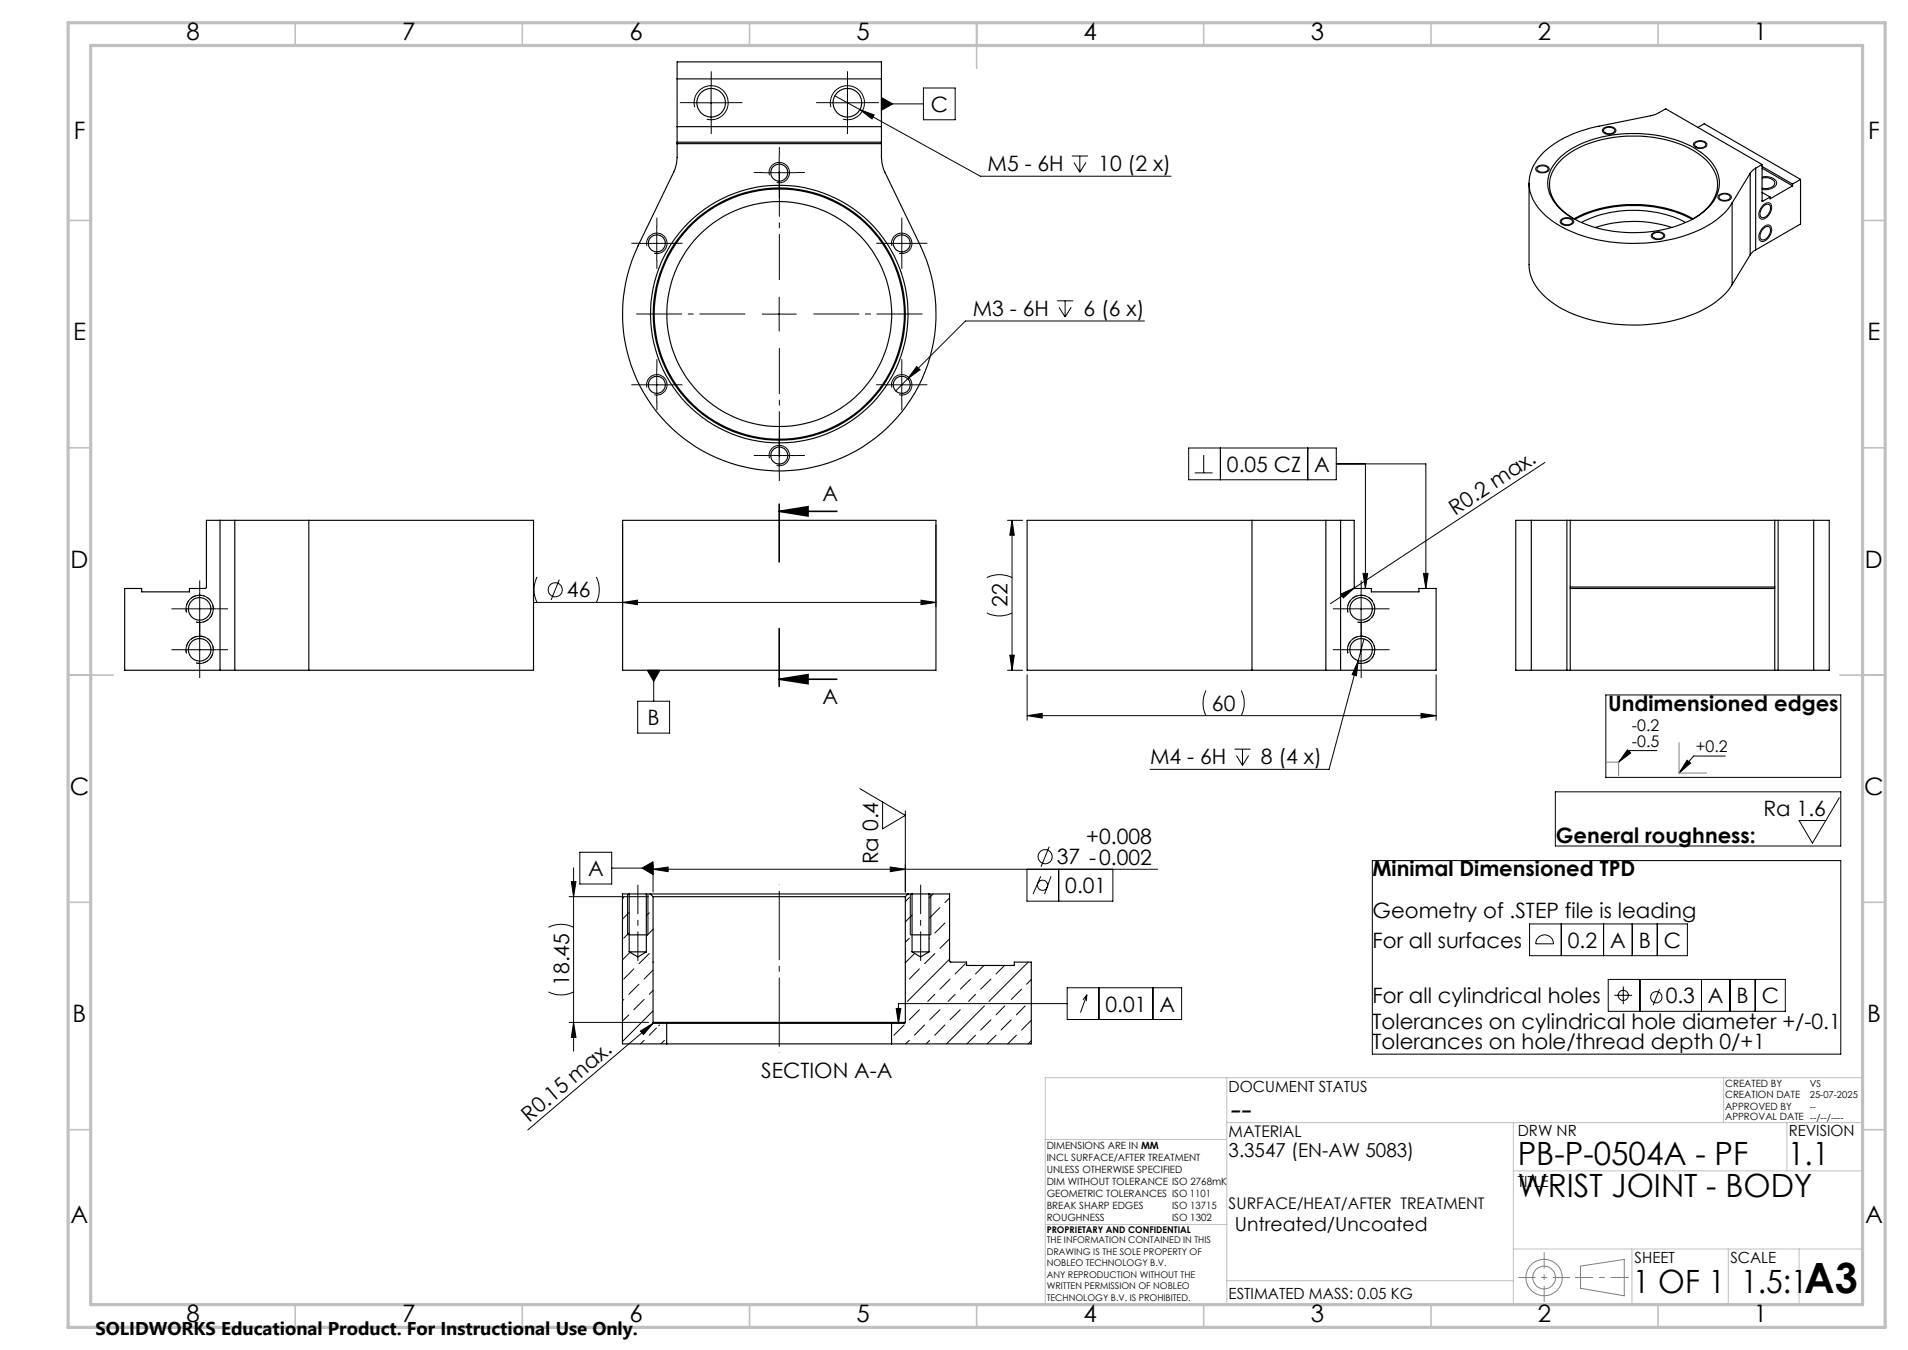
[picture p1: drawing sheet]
<svg xmlns="http://www.w3.org/2000/svg" width="420mm" height="297mm" viewBox="0 0 420 297" stroke-linecap="round" stroke-linejoin="round" font-family="sans-serif">
<g fill="none" stroke="#000" stroke-width=".22">
<path d="M156.5 18.8v7.5M186.5 18.8v7.5M194 17.4v7.9M203.3 19.4h7v6.9h-7zM152.8 22.6h7.5M152.9 23.6a3.7 3.7 0 0 1 3.3-4.7 3.7 3.7 0 0 1 4.1 4 3.7 3.7 0 0 1-4.7 3.3M167.8 38h7.5M169.4 38.6a2.25 2.25 0 0 1 1.9-2.9 2.25 2.25 0 0 1 2.5 2.5 2.25 2.25 0 0 1-2.8 1.9M171.5 34.2v7.5M182.8 22.6h7.5M182.9 23.6a3.7 3.7 0 0 1 3.3-4.7 3.7 3.7 0 0 1 4.1 4 3.7 3.7 0 0 1-4.7 3.3M183.8 21.1l32 17.7h42"/>
<path d="M189.3 24.1l3.1 1.2-.5 .9zM194 21.4l2.5 1.5-2.5 1.4zM194 22.9h9.3M235.9 34.3h3.6M236.4 35.7l1.3 2.2M237.7 34.3v3.6M239 35.7l-1.3 2.2M338.2 36.8a1.94 1.94 0 0 1 2.8 .2 1.29 1.29 0 0 1-1.7 1l-1.1-.4-.2-.4zM353 28.2a1.95 1.95 0 0 1 2.7 .4 1.29 1.29 0 0 1-1.7 1l-.3-.1a.77 .77 0 0 1-.9-.4 .77 .77 0 0 1 .2-.9zM372.9 31.4a1.98 1.98 0 0 1 2.8 .3 1.29 1.29 0 0 1-1.6 1 .96 .96 0 0 1-1.2-1.3zM387.9 38.9a2.68 2.68 0 0 1 3.2 1.2 1.76 1.76 0 0 1-1.9 1.6h-1.3M140.8 53.5h7.5"/>
<path d="M142.4 54.1a2.24 2.24 0 0 1 2-2.8 2.24 2.24 0 0 1 2.4 2.4 2.24 2.24 0 0 1-2.8 2M144.6 49.8v7.5M194.7 53.5h7.5M196.3 54.1a2.24 2.24 0 0 1 2-2.8 2.24 2.24 0 0 1 2.4 2.4 2.24 2.24 0 0 1-2.8 2M198.5 49.8v7.5M343.7 48.2a1.91 1.91 0 0 1 2.7 .4 1.29 1.29 0 0 1-1.7 1h-.4a.75 .75 0 0 1-.8-.5 .75 .75 0 0 1 .2-.9zM363.6 51.5a1.9 1.9 0 0 1 2.8 .2 1.29 1.29 0 0 1-1.7 1l-.8-.3a.58 .58 0 0 1-.3-.9zM378.3 43a1.94 1.94 0 0 1 2.8 .2 1.29 1.29 0 0 1-1.7 1 .93 .93 0 0 1-.9-.2 .93 .93 0 0 1-.2-1zM388 45.2a1.05 1.05 0 0 1 .9-.6 1.05 1.05 0 0 1 1 .5 2.62 2.62 0 0 1-2 3.1 1.24 1.24 0 0 1-.5-2zM388 50.1a1.05 1.05 0 0 1 .9-.6 1.05 1.05 0 0 1 1 .5 2.67 2.67 0 0 1-2 3.1 1.26 1.26 0 0 1-.5-2zM167.8 69.1h7.5M171.5 65.4v7.4"/>
<path d="M232.7 66.2h3.6M233.1 67.6l1.4 2.1M234.5 66.2v3.5M235.8 67.6l-1.3 2.1M251.9 70.6h-39.4l-12.7 12.7M140.8 84.7h7.5M142.4 85.3a2.25 2.25 0 0 1 2-2.9 2.25 2.25 0 0 1 2.4 2.5 2.25 2.25 0 0 1-2.8 2M144.6 80.9v7.5M171.5 96.5v7.5M194.7 84.7h7.5M196.3 85.3a2.25 2.25 0 0 1 2-2.9 2.25 2.25 0 0 1 2.4 2.5 2.25 2.25 0 0 1-2.8 2M198.5 80.9v7.5"/>
<path d="M199.8 83.3l-2.6 2.7M201.8 80.6l.7 .7-2.7 2zM261.7 98.6h32.4v6.9h-32.4zM268.6 98.6v6.9M287.9 98.6v6.9M137.1 115.5v18M167.8 100.2h7.5M169.4 100.8a2.25 2.25 0 0 1 1.9-2.8 2.25 2.25 0 0 1 2.5 2.4 2.25 2.25 0 0 1-2.8 2M206 115.5v18M221.8 114.5h3.3M222.8 114.5l.5 3.3h-1zM222.8 114.5v33"/>
<path d="M263 104h3.9M265 100.1v3.9M294.1 102.1h19.8v27.4M300.6 102.1v27.4M340.1 101.7l-47.3 31.1M40.2 133.9h7.5M41 134.7a3 3 0 0 1 2.6-3.8 3 3 0 0 1 3.3 3.3 3 3 0 0 1-3.7 2.6M44 130.2v7.5M44 139.2v7.5M117.5 132.5h88.5M118.2 126.9a6.2 6.2 0 0 0 0 5.6M123.1 127.5l-1.8 4.5"/>
<path d="M131.3 126.9a6.5 6.5 0 0 1 0 5.6M137.1 132.5l3.2-.5v1zM202.7 132l3.3 .5-3.3 .5zM217.2 134.8a6.1 6.1 0 0 0 5.6 0M217.2 127.1a6.1 6.1 0 0 1 5.6 0M295.1 130.7l3.1-1.4-2.5 2.2zM295.9 133.9h7.5M296.7 134.7a2.99 2.99 0 0 1 2.7-3.7 2.99 2.99 0 0 1 3.2 3.2 2.99 2.99 0 0 1-3.8 2.6M299.6 130.2v7.5M299.6 139.2v7.5M300 126.1h1.1l-.5 3.4zM313.3 126.1h1.1l-.5 3.4z"/>
<path d="M40.2 142.9h7.5M41 143.7a3 3 0 0 1 2.7-3.7 3 3 0 0 1 3.2 3.2 3 3 0 0 1-3.7 2.7M140.4 154.3h7v7h-7zM142.5 147.5h2.8l-1.4 2.4zM143.9 147.5v6.8M221.8 147.5h3.3M222.3 144.1h1l-.5 3.4zM226.1 157.4l3.3-.5v1.1zM226.1 148.4v10.1M226.1 157.4h90M265.5 151.9a6.4 6.4 0 0 0 0 5.5M273.2 151.9a6.1 6.1 0 0 1 0 5.5"/>
<path d="M295.9 142.9h7.5M296.7 143.7a3 3 0 0 1 2.7-3.7 3 3 0 0 1 3.2 3.3 3 3 0 0 1-3.8 2.6M299 145.3l-.4 3.4-1-.3zM299 145.3l-6.4 24h-39.4M300.2 140.6l-1.2 4.7M312.8 156.9l3.3 .5-3.3 .6zM316.1 148.4v10.1M353.5 152.9h51.7v18.1h-51.7zM189.3 173.5l10 5.9-5 2.9v-5.9M199.3 178.4v17.8M271.7 164.8h3.6M272.2 166.2l1.3 2.2"/>
<path d="M273.5 164.8v3.6M274.8 166.2l-1.3 2.2M342.4 174.2h62.8v11.9h-62.8zM358.2 165l.8 .7-2.7 2zM364.7 165.1h-5.9l-2.5 2.6M371.4 167.2l.7 .7-2.5 2.2zM379.8 166.3h-7l-3.2 3.8M404.9 175.5l-5.9 10-3-5h5.9M125.3 197.3h17.5M125.8 194h1l-.5 3.3zM126.3 190.9v40.4M127.6 187.5h7.1v7h-7.1z"/>
<path d="M134.7 191h9.1M137.3 197.4l-.3 .3M138.1 196.7v9M141.3 191l2.5-1.4v2.8zM142.6 196.7v9M143.8 191.2l3.3-.5v1.1zM143.8 190.2v6M143.8 191.2h111M196 190.7l3.3 .5-3.3 .6zM200.2 197.4l-.9 .9M200.4 196.7v9M204.9 196.7v9"/>
<path d="M205.4 196.7l-.9 .9M206.9 199.7l-2.3 2.2M209 197.6l-1 1M226.1 191.2v7.1h18.9v-7.1M229.1 192.8l-1.7 3.9M231 186.3l-1.8 4.4M231.4 192.8l-1.5 3.9M233 191.2v7.1M302.1 189.3h103.1v42.6h-103.1zM120.7 218.2a6.1 6.1 0 0 0 5.6 0M120.7 204a6.1 6.1 0 0 1 5.6 0M137.3 219.9l-.3 .3"/>
<path d="M138.4 200.8l-1.4 1.4M138.5 205.2l-1.2 1.2M138.7 209.5l-1.7 1.7M139.5 213.1l-2.2 2.3M140.7 216.5l-2.3 2.3M141.8 219.9l-2.3 2.2M142.9 209.8l-2.2 2.2M142.9 200.8l-.6 .6M143.8 204.4l-1.5 1.5M143.8 213.4l-2 2M143.8 217.9l-.9 .9M200.2 206.4l-.9 .9"/>
<path d="M200.8 201.3l-1.5 1.5M201.3 209.8l-2 2M202.4 213.1l-2.2 2.3M204.6 206.4l-.1 .1M205.8 218.8l-1.6 1.5M205.8 209.8l-2.3 2.2M208 203.1l-2.2 2.2M209 211l-9.3 9.3M209 206.5l-2.1 2.2M209.1 215.4l-2.2 2.2M210.3 218.8l-1.6 1.5M212.5 212l-2.2 2.3"/>
<path d="M213.6 215.4l-2.2 2.2M214.7 218.8l-1.5 1.5M216.6 212.4l-1.9 1.9M218.1 215.4l-2.2 2.2M221.1 212.4l-1.8 1.9M224.9 217.6l-2.3 2.3M226.3 211.7l-8.6 8.6M227 215.5l-1 1M234.9 217.3h25.2v7h-25.2zM239.3 218.9l-.9 1.1M239.3 218.9l-.2 1.3M239.3 218.9l-1.5 3.9"/>
<path d="M241.9 217.3v7M253.8 217.3v7M336.7 203.3h34.7v7h-34.7zM338.7 206.2a1.99 1.99 0 0 1 2.1-.3 1.99 1.99 0 0 1 1.2 1.7h-3.9a1.92 1.92 0 0 1 .6-1.4zM343.7 203.3v7M353 203.3v7M354 215.5h39v7h-39zM355.4 219h3.9M357.3 217v3.9M359.3 203.3v7M361 215.5v7M364.8 203.3v7"/>
<path d="M365.3 217.6l-1.4 3.6M374.5 215.5v7M380.8 215.5v7M386.4 215.5v7M125.3 224.9h17.5M126.3 224.9l.5 3.3h-1zM138.4 223.3l-1.4 1.3M141 226.8l2.8-1.7-2.2 2.5zM141.8 228.9l-.8 .8M143.8 222.4l-6.8 6.7M143.8 225.1l-27.6 23.5M144 224.9l-.2 .2"/>
<path d="M144.5 226.2l-1.6 1.5M145.2 225.5l-.2 .2M146.3 228.9l-.8 .8M197.3 221.9h1l-.5 3.2zM199 225.5l-2.2 2.2M200.2 228.9l-.8 .8M202.4 222.1l-2.2 2.3M203.5 225.5l-2.2 2.2M204.6 228.9l-.7 .8M206.9 222.1l-2.3 2.3M208 225.5l-2.2 2.2M211.4 222.1l-2.3 2.3"/>
<path d="M214.7 227.7l-1.9 2M216.7 221.3l-8.3 8.4M218.1 224.4l-2.2 2.2M219.3 227.7l-2 2M221.2 221.3l-1.9 2M222.6 224.4l-2.3 2.2M223.7 227.7l-1.9 2M225.7 221.3l-2 2M227 228.9l-.7 .8M227 224.5l-2.1 2.1M234.9 220.8h-37.1v4.3"/>
<circle cx="122.2" cy="129.8" r="1.56"/>
<circle cx="229.5" cy="194.8" r="1.13"/>
<circle cx="230.1" cy="188.5" r="1.55"/>
<circle cx="357.3" cy="219" r="1.13"/>
<circle cx="364.6" cy="219.4" r="1.24"/>
</g>
<g fill="none" stroke="#808080" stroke-width=".22">
<path d="M353.6 167.7h2.7v2.9M369.6 163.4v6.7h6.1M347.9 278.5l9.6-1.4v8l-9.6-1.7z"/>
<circle cx="339.9" cy="281" r="2.51"/>
<circle cx="339.9" cy="281.1" r="4"/>
</g>
<path d="M334.2 281h11.4" fill="none" stroke="#808080" stroke-width=".22" stroke-dasharray="15.2 1.3 1.3 1.3" stroke-dashoffset="11.4" stroke-linecap="butt"/>
<path d="M339.9 275.5v10.9" fill="none" stroke="#808080" stroke-width=".22" stroke-dasharray="15.2 1.3 1.3 1.3" stroke-dashoffset="11.7" stroke-linecap="butt"/>
<path d="M346.7 281h11.8" fill="none" stroke="#808080" stroke-width=".22" stroke-dasharray="15.2 1.3 1.3 1.3" stroke-dashoffset="11.2" stroke-linecap="butt"/>
<g fill="none" stroke="#c0c0c0" stroke-width=".22">
<path d="M270.1 237.1v49.9M379.4 237.1v9.9M410.1 237.1h-180v49.9M230 250.7h40M270.1 247h140M333.1 257.6h77M333.1 247v40M393.3 247v10.6M230.2 269.4h39.9M333.1 274.8h77M359.2 274.8v12.2M380.4 274.8v12.2"/>
<path d="M396 274.8v12.2M270.1 281.8h63"/>
</g>
<g fill="none" stroke="#c0c0c0" stroke-width=".35">
<path d="M65 5v5M115 5v5M165 5v5M215 5v10M265 5v5M315 5v5M365 5v5M15 48.5h5M410 48.5h5M15 98.5h5M410 98.5h5M15 148.5h10"/>
<path d="M405 148.5h10M15 198.5h5M410 198.5h5M15 248.5h5M410 248.5h5M65 287v5M115 287v5M165 287v5M215 287v5M265 287v5M315 287v5M365 287v5"/>
</g>
<path d="M15 5h400v287h-400zM20 10h390v277h-390z" fill="none" stroke="#c0c0c0" stroke-width=".7"/>
<g fill="#000">
<path d="M295.1 130.7l3.1-1.4-2.5 2.2zM141 226.8l2.8-1.7-2.2 2.5z"/>
<path d="M194 21.4l2.5 1.5-2.5 1.4zM299 145.3l-1.4 3.1 1 .3zM300 126.1h1.1l-.5 3.4zM313.3 126.1h1.1l-.5 3.4z"/>
<path d="M171.5 112.5l6.4-1v2zM171.5 149.4l6.4-1v2z"/>
<path d="M222.8 114.5l.5 3.3h-1zM222.3 144.1h1l-.5 3.4z"/>
<path d="M202.7 132l3.3 .5-3.3 .5zM137.1 132.5l3.2-.5v1z"/>
<path d="M142.5 147.5l1.4 2.4 1.4-2.4zM189.3 24.1l2.6 2.1 .5-.9zM201.8 80.6l-2 2.7 2.7-2zM143.8 191.2l3.3-.5v1.1zM196 190.7l3.3 .5-3.3 .6z"/>
<path d="M312.8 156.9l3.3 .5-3.3 .6zM226.1 157.4l3.3-.5v1.1z"/>
<path d="M371.4 167.2l.7 .7-2.5 2.2zM358.2 165l.8 .7-2.7 2z"/>
<path d="M125.8 194h1l-.5 3.3zM126.3 224.9l.5 3.3h-1z"/>
<path d="M197.3 221.9h1l-.5 3.2zM141.3 191l2.5-1.4v2.8z"/>
</g>
<g fill="none" stroke="#000" stroke-width=".25">
<path d="M149 17.4h45M149 31.6v3l-.1 1.3-.3 1.2-8.2 17a34.5 34.5 0 0 0 31.1 49.5 34.5 34.5 0 0 0 31.1-49.5l-8-16.6-.5-1.6-.1-4.3M149 31.3v.3M149 31.6h45M149 31.3v-17.7h45v17.7M149 31.3h45M149 27.9h45M194 31.3v.3M338.4 36.9a1.65 1.65 0 0 1 2.4 .2 1.4 1.4 0 0 1-2.5 .2zM343.5 34.5a24.2 24.2 0 0 1 16.2-5.1 26.1 26.1 0 0 1 14.9 4.3 7.9 7.9 0 0 1 3.6 8.2 11 11 0 0 1-6.2 6.6 29.9 29.9 0 0 1-25.8-.5 10.4 10.4 0 0 1-5.5-6.8 7.7 7.7 0 0 1 2.8-6.7zM353.1 28.4a1.65 1.65 0 0 1 2.4 .2 1.4 1.4 0 0 1-2.5 .2zM373.1 31.5a1.64 1.64 0 0 1 2.4 .2 1.25 1.25 0 0 1-1.9 .7l-.5-.3z"/>
<path d="M373.7 28l1.4-.8 21.2 12.3M385.3 38.1l-4 6.6M385.3 38.1v18M386.5 37l-1.2 1.1M386.5 37v18M387.9 36.2l-21.2-12.2-2.3 1.2-1 .3-11.4 2.3a22.7 22.7 0 0 0-13.1 6.6 8.5 8.5 0 0 0 .7 12.4 25.6 25.6 0 0 0 14.8 6.4 34.9 34.9 0 0 0 22.4-4.1 13.9 13.9 0 0 0 4.5-4.4M387.9 39.2a2.29 2.29 0 0 1 2.8 1 1.71 1.71 0 0 1-2.1 1.3l-.7-.1M387.9 36.2l-1.4 .8M387.9 36.2v8M387.9 37l6.7 3.9M387.9 36.6l6.7 3.9M396.3 39.5l-1.7 1"/>
<path d="M396.3 39.5v9.8l-9.8 5.7M336.6 40.3v17.9a10.4 10.4 0 0 0 4.9 8.2 30.9 30.9 0 0 0 18.5 5.1 30.5 30.5 0 0 0 18.2-5.5l1.8-1.6 1.3-1.8M343.8 48.4a1.53 1.53 0 0 1 2.4 .4 1.55 1.55 0 0 1-2.5 .1zM346.4 48.1a9.3 9.3 0 0 1-5.3-7.2 8.7 8.7 0 0 1 4.7-7.4 28.4 28.4 0 0 1 21.1-2.7 17 17 0 0 1 9.7 5.6 6.9 6.9 0 0 1-.9 9.5l-1.1 .9-1.8 1.3M346.5 48.2a29 29 0 0 1 26.2 0M346.7 48.3a28.9 28.9 0 0 1 25.8 0M348.1 49a25.8 25.8 0 0 1 23 0M351.2 50.1a27 27 0 0 1 16.8 0M363.9 51.5a1.53 1.53 0 0 1 2.3 .4 1.47 1.47 0 0 1-2.5-.1zM378.5 43.1a1.53 1.53 0 0 1 2.4 .3 1.55 1.55 0 0 1-2.5 .1zM381.3 44.7v17.9M385.3 56.1l-4 6.5"/>
<path d="M386.5 55l-1.2 1.1M387.9 44.2l.1 .1M387.9 42.3l1.7 1.1M388.3 45.3a.86 .86 0 0 1 1.2-.3 .86 .86 0 0 1 .2 1.3 1.77 1.77 0 0 1-2 1.5 1.81 1.81 0 0 1 .6-2.5zM388.3 50.2a.85 .85 0 0 1 1.2-.3 .85 .85 0 0 1 .2 1.2 1.77 1.77 0 0 1-2 1.6 1.81 1.81 0 0 1 .6-2.5zM389.6 43.4l-1.6 .9M394.6 40.9l-5 2.8v-.3M394.6 40.5v.4M48.4 114.5h3.3M48.4 114.5h-3v14.9l-3.7 .1v.7h-10.5v-.7h-3.8v18h21M48.4 114.5v33M51.7 114.5h16.3"/>
<path d="M51.7 114.5v33M68 114.5h49.4v33h-49.4M68 114.5v33M137.1 114.5h68.9v33h-68.9zM275.6 114.5h-49.5v33h49.5M275.6 114.5v33M275.6 114.5h16.3M291.9 114.5h3.2M291.9 114.5v33M295.1 114.5h3v14.6l.1 .3 3.7 .1v.7h10.4v-.7h3.8v18h-21M295.1 114.5v33M337.1 114.5h-3.4v33h3.4"/>
<path d="M337.1 114.5h7.8M337.1 114.5v33M344.9 114.5h.8M344.9 114.5v33M345.7 114.5h45M345.7 114.5v14.6M390.7 114.5h.7M390.7 114.5v14.6M391.4 114.5h7.8M391.4 114.5v33M399.2 114.5h3.5v33h-3.5M399.2 114.5v33"/>
<path d="M345.7 129.1v.4M345.7 129.5h45M345.7 129.5v18M345.7 129.1h45M390.7 129.1v.4M390.7 129.5v18M48.4 147.5h3.3M51.7 147.5h16.3M275.6 147.5h16.3M291.9 147.5h3.2M337.1 147.5h7.8M344.9 147.5h.8"/>
<path d="M345.7 147.5h45M390.7 147.5h.7M391.4 147.5h7.8M138.5 196.7h3.8M138.5 196.7h-1.5v33h9.8M138.5 196.7v12.7M142.3 196.7h.9M142.3 196.7v12.7M143.2 196.7h56.7M143.2 196.7l.6 .6M143.8 197.3h55.5M143.8 197.3v27.6"/>
<path d="M199.3 197.3v27.6M199.9 196.7l-.6 .6M199.9 196.7h.9M200.8 196.7h3.7M200.8 196.7v12.7M204.5 196.7h4.5v14.7l.2 .2 3.6 .1v.7h10.5v-.7h3.7v18h-30.7M204.5 196.7v12.7M138.1 205.7h4.5M138.5 209.4h3.8M138.5 209.4l1.9 1.1 1.9-1.1M200.4 205.7h4.5M200.8 209.4h3.7"/>
<path d="M200.8 209.4l1.8 1.1 1.9-1.1M143.8 224.9l.1 .2h2.9M143.8 224.9h55.5M146.8 225.1h49.5M146.8 229.7h49.5M146.8 225.1v4.6M196.3 225.1v4.6M199.3 224.9l-.2 .2h-2.8"/>
<circle cx="156.5" cy="22.6" r="3.2"/>
<circle cx="171.5" cy="38" r="1.89"/>
<circle cx="186.5" cy="22.6" r="3.2"/>
<circle cx="144.6" cy="53.5" r="1.88"/>
<circle cx="198.5" cy="53.5" r="1.88"/>
<circle cx="171.5" cy="69.1" r="27.7"/>
<circle cx="171.5" cy="69.1" r="28.3"/>
<circle cx="171.5" cy="69.1" r="24.7"/>
<circle cx="171.5" cy="69.1" r="27.5"/>
<circle cx="144.6" cy="84.7" r="1.88"/>
<circle cx="198.5" cy="84.7" r="1.88"/>
<circle cx="171.5" cy="100.2" r="1.88"/>
<circle cx="43.9" cy="133.9" r="2.48"/>
<circle cx="299.6" cy="133.9" r="2.47"/>
<circle cx="44" cy="143" r="2.47"/>
<circle cx="299.6" cy="143" r="2.46"/>
</g>
<path d="M171.5 112.5l6.4-1v2zM171.5 112.5h12.7M171.5 110.9v12.7M171.5 138.3v12.7M171.5 149.4l6.4-1v2zM171.5 149.4h12.7" fill="none" stroke="#000" stroke-width=".35"/>
<path d="M43.2 136.8a3 3 0 0 0 3.7-2.6 3 3 0 0 0-3.2-3.3 3 3 0 0 0-2.6 3.8M298.9 136.8a3 3 0 0 0 3.7-2.6 3 3 0 0 0-3.2-3.3 3 3 0 0 0-2.7 3.8M43.2 145.8a3 3 0 0 0 3.7-2.6 3 3 0 0 0-3.2-3.3 3 3 0 0 0-2.6 3.8M298.9 145.8a3 3 0 0 0 3.7-2.6 3 3 0 0 0-3.2-3.3 3 3 0 0 0-2.7 3.8" fill="none" stroke="#000" stroke-width=".22" stroke-dasharray="1.3 .6" stroke-dashoffset=".4" stroke-linecap="butt"/>
<path d="M140.4 194.6v16.8M202.7 194.6v16.8" fill="none" stroke="#000" stroke-width=".22" stroke-dasharray="15.2 1.3 1.3 1.3" stroke-dashoffset="8.8" stroke-linecap="butt"/>
<path d="M171.5 231.6v-37" fill="none" stroke="#000" stroke-width=".22" stroke-dasharray="15.2 1.3 1.3 1.3" stroke-dashoffset="-1.4" stroke-linecap="butt"/>
<path d="M164.1 69.1h-24M171.6 61.6v-24M171.6 76.6v24M179.1 69.1h24" fill="none" stroke="#000" stroke-width=".22" stroke-dasharray="15.2 1.3 1.3 1.3" stroke-dashoffset="5.1" stroke-linecap="butt"/>
<g fill="none" stroke="#000" stroke-width=".22" stroke-dasharray="15.2 1.3 1.3 1.3" stroke-linecap="butt">
<path d="M156.6 18.8v-3.1M186.6 18.8v-3.1M152.8 22.6h-3.1M156.6 26.3v3.2M160.3 22.6h3.2M167.8 38h-1.9M171.6 34.2v-1.9M175.3 38h1.9M182.8 22.6h-3.1M186.6 26.3v3.2M190.3 22.6h3.2M140.8 53.5h-1.8"/>
<path d="M144.6 49.8v-1.9M144.6 57.3v1.8M148.3 53.5h1.9M171.6 41.7v1.9M194.8 53.5h-1.9M198.5 49.8v-1.9M198.5 57.3v1.8M202.3 53.5h1.8M140.8 84.6h-1.8M144.6 80.9v-1.9M144.6 88.4v1.9M148.3 84.6h1.9"/>
<path d="M171.6 96.5v-1.9M194.8 84.6h-1.9M198.5 80.9v-1.9M198.5 88.4v1.9M202.3 84.6h1.8M167.8 100.2h-1.9M171.6 104v1.8M175.3 100.2h1.9M40.2 133.9h-2.5M44 130.2v-2.5M44 137.7v2.5M44 139.2v-2.5"/>
<path d="M47.7 133.9h2.5M295.9 133.9h-2.5M299.6 130.2v-2.5M299.6 137.7v2.5M299.6 139.2v-2.5M303.4 133.9h2.5M40.2 142.9h-2.5M44 146.7v2.5M47.7 142.9h2.5M295.9 142.9h-2.5M299.6 146.7v2.5M303.4 142.9h2.5"/>
</g>
<text font-size="9.2" x="397.2" y="284.5">A3</text>
<text font-size="7.3" x="270.4" y="246.3">--</text>
<g font-size="7.1">
<text x="334.1" y="256.2">PB-P-0504A - PF</text>
<text x="393.6" y="256.2">1.1</text>
<text x="334.1" y="263.3">WRIST JOINT - BODY</text>
<text x="359.4" y="284.5">1 OF 1</text>
<text x="383.3" y="284.5">1.5:1</text>
</g>
<g font-size="5.3">
<text x="41" y="8.9">8</text>
<text x="88.5" y="8.9">7</text>
<text x="138.5" y="8.9">6</text>
<text x="188.5" y="8.9">5</text>
<text x="238.5" y="8.9">4</text>
<text x="288.5" y="8.9">3</text>
<text x="338.5" y="8.9">2</text>
<text x="386" y="8.9">1</text>
<text x="16.2" y="30.7">F</text>
<text x="411.2" y="30.7">F</text>
<text x="16.1" y="74.9">E</text>
<text x="411.1" y="74.9">E</text>
<text x="15.5" y="124.9">D</text>
<text x="410.5" y="124.9">D</text>
<text x="15.4" y="174.9">C</text>
<text x="410.4" y="174.9">C</text>
<text x="16" y="224.9">B</text>
<text x="411" y="224.9">B</text>
<text x="15.5" y="269.2">A</text>
<text x="410.5" y="269.2">A</text>
<text x="41" y="290.9">8</text>
<text x="88.5" y="290.9">7</text>
<text x="138.5" y="290.9">6</text>
<text x="188.5" y="290.9">5</text>
<text x="238.5" y="290.9">4</text>
<text x="288.5" y="290.9">3</text>
<text x="338.5" y="290.9">2</text>
<text x="386" y="290.9">1</text>
</g>
<g font-size="4.7">
<text x="204.9" y="24.6">C</text>
<text x="217.4" y="37.7">M5 - 6H</text>
<text x="241.8" y="37.7">10 (2 x)</text>
<text x="214.1" y="69.5">M3 - 6H</text>
<text x="238.5" y="69.5">6 (6 x)</text>
<text x="270.1" y="103.8">0.05 CZ</text>
<text x="289.3" y="103.8">A</text>
<text x="181" y="110.3">A</text>
<text x="320.3" y="113.5" transform="rotate(-33 320.3 113.5)">R0.2 max.</text>
<text x="124.8" y="131.4">46</text>
<text x="221.8" y="133.5" transform="rotate(-90 221.8 133.5)">22</text>
<text x="181" y="154.8">A</text>
<text x="142.6" y="159.5">B</text>
<text x="266.8" y="156.4">60</text>
<text x="354" y="156.4">Undimensioned edges</text>
<text x="253.2" y="168.2">M4 - 6H</text>
<text x="277.6" y="168.2">8 (4 x)</text>
<text x="388.2" y="179.5">Ra 1.6</text>
<text x="239.1" y="185.7">+0.008</text>
<text x="342.5" y="185.5">General roughness:</text>
<text x="193.3" y="190.2" transform="rotate(-90 193.3 190.2)">Ra 0.4</text>
<text x="232.6" y="190.2">37 -0.002</text>
<text x="129.4" y="192.7">A</text>
<text x="234.5" y="196.5">0.01</text>
<text x="302.1" y="192.8">Minimal Dimensioned TPD</text>
<text x="302.1" y="201.9">Geometry of .STEP file is leading</text>
<text x="302.1" y="208.5">For all surfaces</text>
<text x="345.1" y="208.5">0.2</text>
<text x="354.4" y="208.5">A</text>
<text x="360.7" y="208.5">B</text>
<text x="366.3" y="208.5">C</text>
<text x="125.3" y="216.9" transform="rotate(-90 125.3 216.9)">18.45</text>
<text x="302.1" y="220.7">For all cylindrical holes</text>
<text x="366.7" y="220.7">0.3</text>
<text x="376" y="220.7">A</text>
<text x="382.3" y="220.7">B</text>
<text x="387.8" y="220.7">C</text>
<text x="243.3" y="222.6">0.01</text>
<text x="255.2" y="222.6">A</text>
<text x="302.1" y="226.3">Tolerances on cylindrical hole diameter +/-0.1</text>
<text x="302.1" y="230.9">Tolerances on hole/thread depth 0/+1</text>
<text x="167.6" y="237.1">SECTION A-A</text>
<text x="116.5" y="247" transform="rotate(-40 116.5 247)">R0.15 max.</text>
</g>
<g font-size="4.2">
<text x="270.4" y="254.6">3.3547 (EN-AW 5083)</text>
<text x="271.8" y="270.8">Untreated/Uncoated</text>
</g>
<text font-size="4.1" x="21" y="293.7">SOLIDWORKS Educational Product. For Instructional Use Only.</text>
<g font-size="3.5">
<text x="359.2" y="160.9">-0.2</text>
<text x="359.2" y="164.3">-0.5</text>
<text x="373.3" y="165.5">+0.2</text>
<text x="270.4" y="250.1">MATERIAL</text>
<text x="270.4" y="266">SURFACE/HEAT/AFTER TREATMENT</text>
</g>
<g font-size="3.4">
<text x="270.4" y="240.2">DOCUMENT STATUS</text>
<text x="334.1" y="250">DRW NR</text>
<text x="393.7" y="250">REVISION</text>
<text x="334.1" y="261.1">TITLE</text>
<text x="359.8" y="277.9">SHEET</text>
<text x="380.9" y="277.9">SCALE</text>
<text x="270.4" y="285.7">ESTIMATED MASS: 0.05 KG</text>
</g>
<g font-size="2.2">
<text x="379.7" y="239.1">CREATED BY</text>
<text x="379.7" y="244.2">APPROVED BY</text>
<text x="379.7" y="241.6">CREATION DATE</text>
<text x="379.7" y="246.5">APPROVAL DATE --/--/----</text>
<text x="230.4" y="252.7">DIMENSIONS ARE IN MM</text>
<text x="230.4" y="255.4">INCL SURFACE/AFTER TREATMENT</text>
<text x="230.4" y="258">UNLESS OTHERWISE SPECIFIED</text>
<text x="230.4" y="260.7">DIM WITHOUT TOLERANCE ISO 2768mK</text>
<text x="230.4" y="263.3">GEOMETRIC TOLERANCES ISO 1101</text>
<text x="230.4" y="266">BREAK SHARP EDGES</text>
<text x="230.4" y="268.6">ROUGHNESS</text>
<text x="258" y="266">ISO 13715</text>
<text x="258" y="268.7">ISO 1302</text>
</g>
<g font-size="2.1">
<text x="398.4" y="239.1">VS</text>
<text x="398.4" y="244.2">--</text>
<text x="398.4" y="241.7">25-07-2025</text>
</g>
<g font-size="2">
<text x="230.4" y="271.3">PROPRIETARY AND CONFIDENTIAL</text>
<text x="230.4" y="273.5">THE INFORMATION CONTAINED IN THIS</text>
<text x="230.4" y="276.1">DRAWING IS THE SOLE PROPERTY OF</text>
<text x="230.4" y="278.6">NOBLEO TECHNOLOGY B.V.</text>
<text x="230.4" y="281.1">ANY REPRODUCTION WITHOUT THE</text>
<text x="230.4" y="283.6">WRITTEN PERMISSION OF NOBLEO</text>
<text x="230.4" y="286.2">TECHNOLOGY B.V. IS PROHIBITED.</text>
</g>
</svg>
